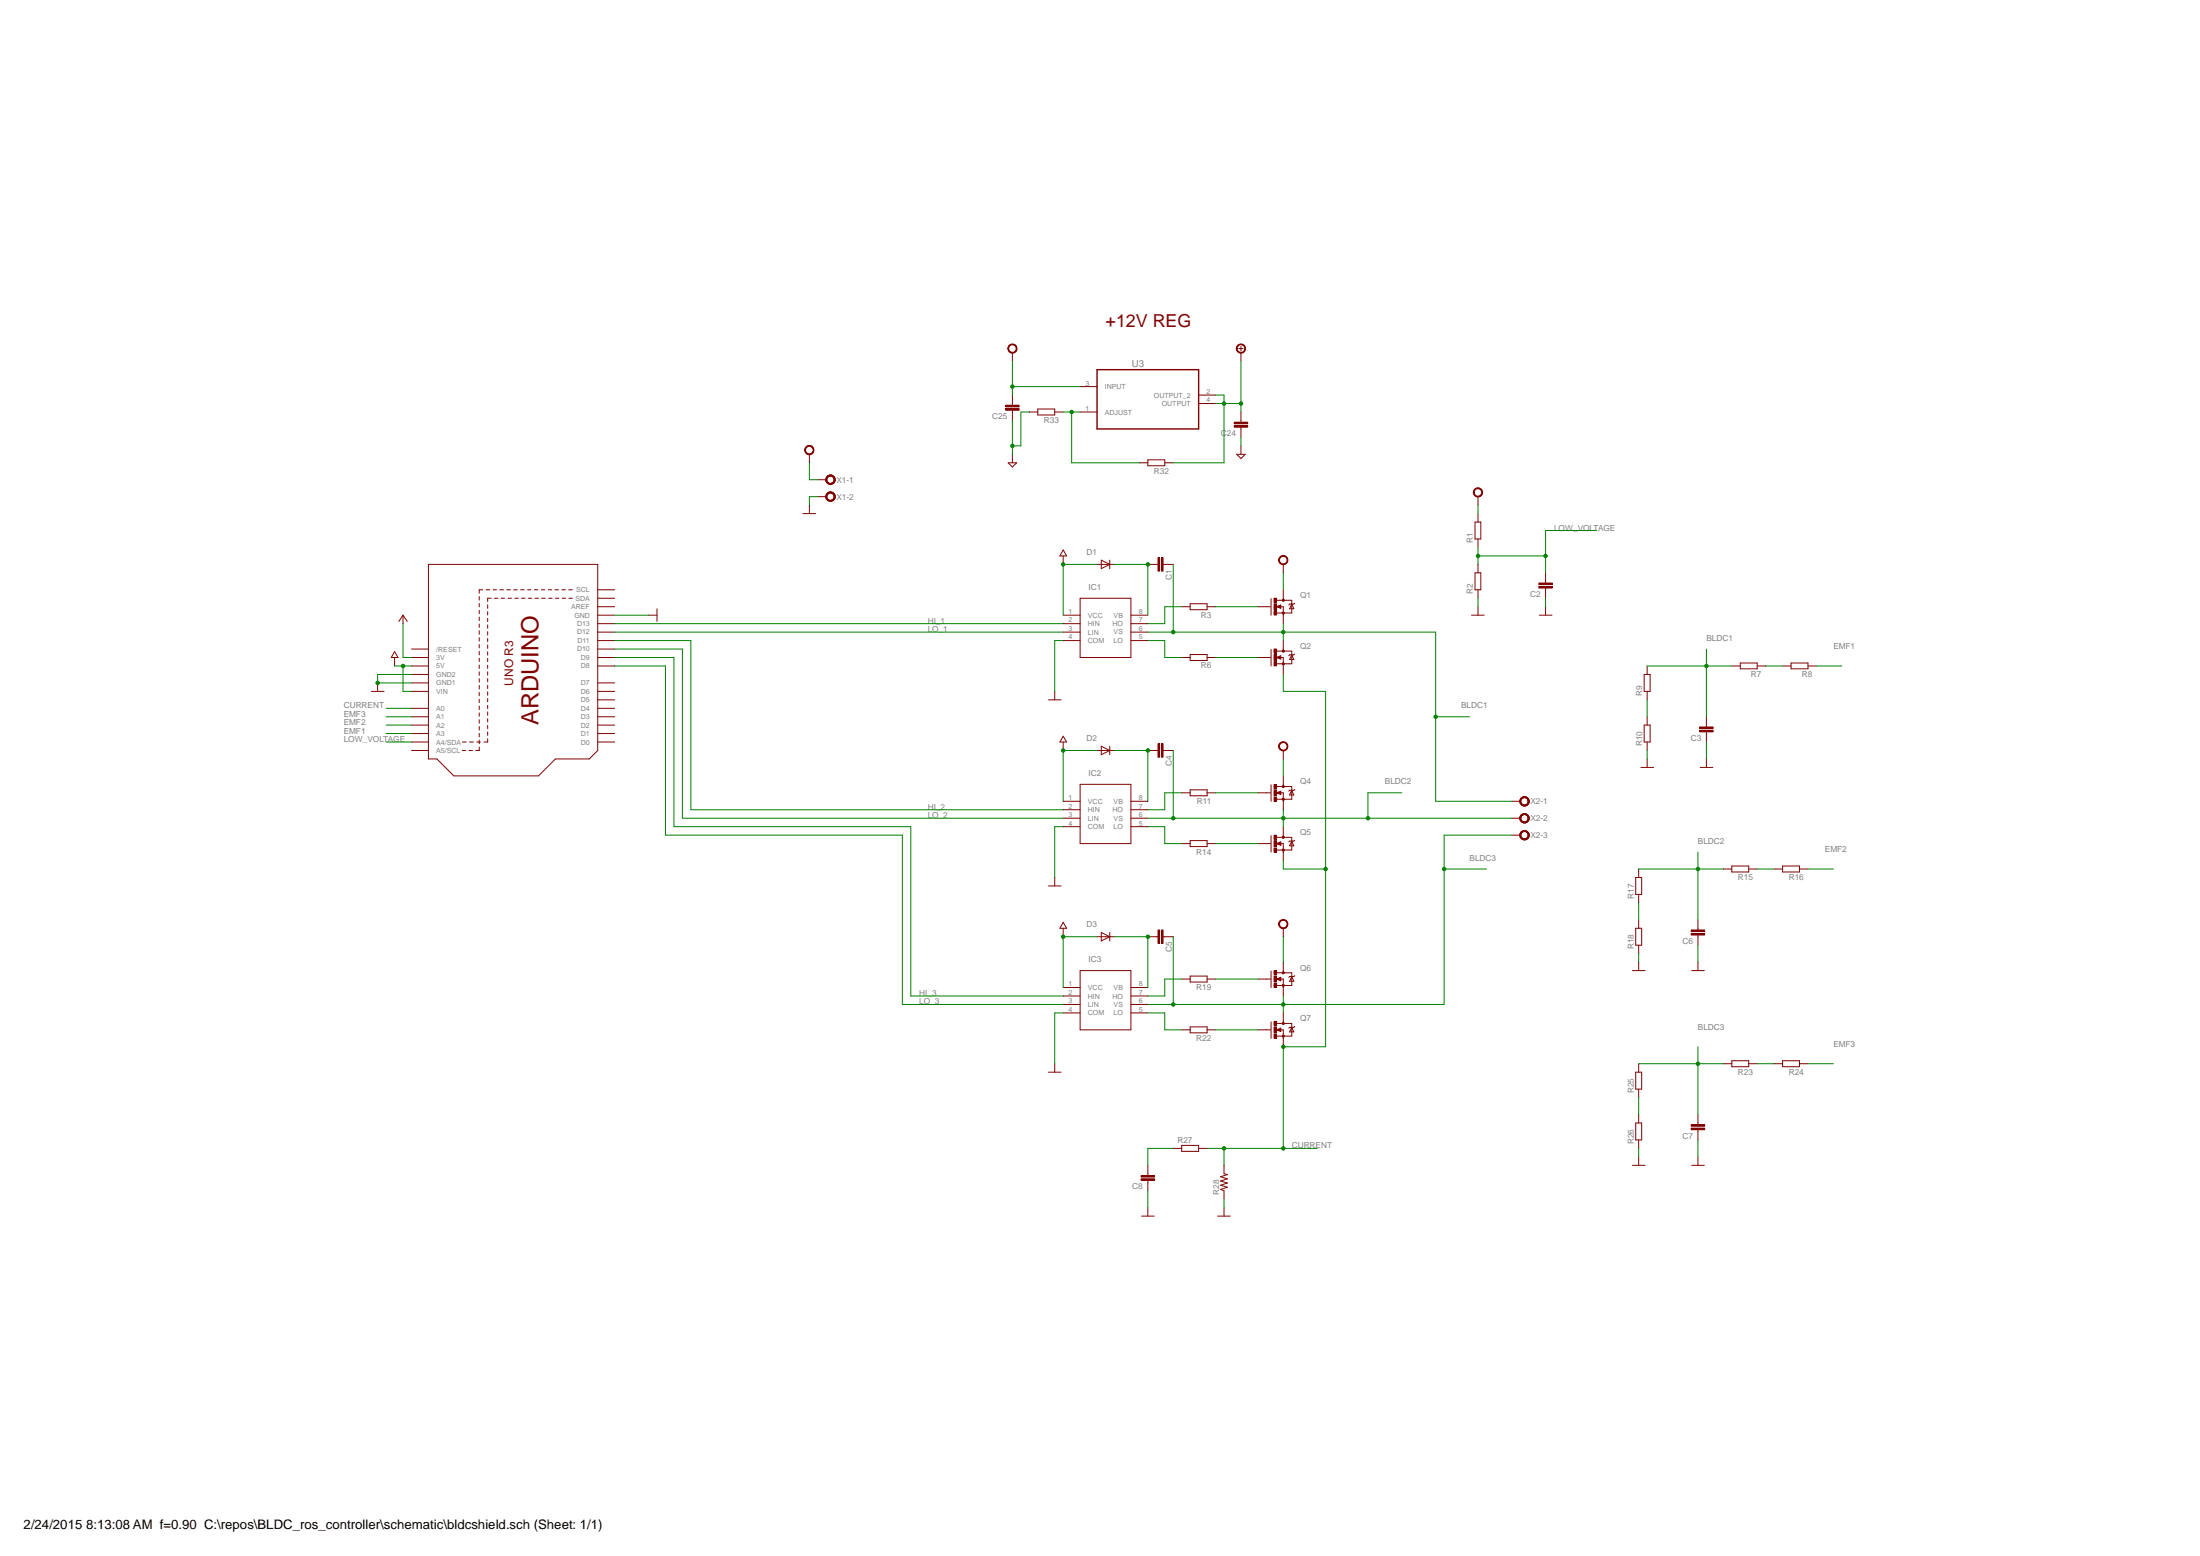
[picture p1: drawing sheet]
<svg xmlns="http://www.w3.org/2000/svg" width="594mm" height="420mm" viewBox="0 0 594 420" stroke-linecap="round" stroke-linejoin="round" font-family="sans-serif">
<path d="M342 163.8h1.1M343.2 161.6v4.5M344.7 162.1h4.1v3.4h-4.1M344.7 163.8l1.2-.4v.9zM345.7 163.8h.8v2.3M346.5 161.5v.6M348.8 163.1l.6 1.3h-1.2zM349.6 162.9l-.2 .2h-1.2l-.2 .3" fill="none" stroke="#800000" stroke-width=".27"/>
<path d="M345.7 163.6l-.8 .2 .8 .2v-.2h-.2" fill="none" stroke="#800000" stroke-width=".3"/>
<circle cx="346.5" cy="165.5" r=".3" fill="#800000"/>
<circle cx="346.5" cy="165.5" r=".3" fill="none" stroke="#800000" stroke-width=".27"/>
<circle cx="346.5" cy="162.1" r=".3" fill="#800000"/>
<circle cx="346.5" cy="162.1" r=".3" fill="none" stroke="#800000" stroke-width=".27"/>
<path d="M344 165h.7v1.1h-.7z" fill-rule="evenodd" fill="#800000"/>
<path d="M344 165h.7v1.1h-.7z" fill="none" stroke="#800000" stroke-width=".27"/>
<path d="M344 161.5h.7v1.1h-.7z" fill-rule="evenodd" fill="#800000"/>
<path d="M344 161.5h.7v1.1h-.7z" fill="none" stroke="#800000" stroke-width=".27"/>
<path d="M344 163h.7v1.6h-.7z" fill-rule="evenodd" fill="#800000"/>
<path d="M346.5 159.3v2.2M339.7 163.8h2.3M342 177.5h1.1M343.2 175.3v4.5M344 163h.7v1.6h-.7zM344.7 175.8h4.1v3.4h-4.1M344.7 177.5l1.2-.4v.9zM345.7 177.5h.8v2.3M346.5 166.1v2.3M346.5 175.3v.5M348.8 176.8l.6 1.3h-1.2zM349.6 176.6l-.2 .2h-1.2l-.2 .3" fill="none" stroke="#800000" stroke-width=".27"/>
<path d="M345.7 177.3l-.8 .2 .8 .3v-.3h-.2" fill="none" stroke="#800000" stroke-width=".3"/>
<circle cx="346.5" cy="179.2" r=".3" fill="#800000"/>
<circle cx="346.5" cy="179.2" r=".3" fill="none" stroke="#800000" stroke-width=".27"/>
<circle cx="346.5" cy="175.8" r=".3" fill="#800000"/>
<circle cx="346.5" cy="175.8" r=".3" fill="none" stroke="#800000" stroke-width=".27"/>
<path d="M344 178.7h.7v1.1h-.7z" fill-rule="evenodd" fill="#800000"/>
<path d="M344 178.7h.7v1.1h-.7z" fill="none" stroke="#800000" stroke-width=".27"/>
<path d="M344 175.3h.7v1.1h-.7z" fill-rule="evenodd" fill="#800000"/>
<path d="M344 175.3h.7v1.1h-.7z" fill="none" stroke="#800000" stroke-width=".27"/>
<path d="M344 176.7h.7v1.7h-.7z" fill-rule="evenodd" fill="#800000"/>
<path d="M339.7 177.5h2.3M344 176.7h.7v1.7h-.7zM346.5 173v2.3M346.5 179.8v2.3M342 214.1h1.1M343.2 211.9v4.5M344.7 212.4h4.1v3.4h-4.1M344.7 214.1l1.2-.4v.8zM345.7 214.1h.8v2.3M346.5 211.8v.6M348.8 213.4l.6 1.3h-1.2zM349.6 213.2l-.2 .2h-1.2l-.2 .3" fill="none" stroke="#800000" stroke-width=".27"/>
<path d="M345.7 213.9l-.8 .2 .8 .2v-.2h-.2" fill="none" stroke="#800000" stroke-width=".3"/>
<circle cx="346.5" cy="215.8" r=".3" fill="#800000"/>
<circle cx="346.5" cy="215.8" r=".3" fill="none" stroke="#800000" stroke-width=".27"/>
<circle cx="346.5" cy="212.4" r=".3" fill="#800000"/>
<circle cx="346.5" cy="212.4" r=".3" fill="none" stroke="#800000" stroke-width=".27"/>
<path d="M344 215.3h.7v1.1h-.7z" fill-rule="evenodd" fill="#800000"/>
<path d="M344 215.3h.7v1.1h-.7z" fill="none" stroke="#800000" stroke-width=".27"/>
<path d="M344 211.8h.7v1.1h-.7z" fill-rule="evenodd" fill="#800000"/>
<path d="M344 211.8h.7v1.1h-.7z" fill="none" stroke="#800000" stroke-width=".27"/>
<path d="M344 213.3h.7v1.6h-.7z" fill-rule="evenodd" fill="#800000"/>
<path d="M339.7 214.1h2.3M344 213.3h.7v1.6h-.7zM346.5 209.5v2.3M346.5 216.4v2.3M342 227.8h1.1M343.2 225.6v4.5M344.7 226.1h4.1v3.4h-4.1M344.7 227.8l1.2-.5v1zM345.7 227.8h.8v2.3M346.5 225.5v.6M348.8 227.1l.6 1.3h-1.2zM349.6 226.9l-.2 .2h-1.2l-.2 .2" fill="none" stroke="#800000" stroke-width=".27"/>
<path d="M345.7 227.6l-.8 .2 .8 .2v-.2h-.2" fill="none" stroke="#800000" stroke-width=".3"/>
<circle cx="346.5" cy="229.5" r=".3" fill="#800000"/>
<circle cx="346.5" cy="229.5" r=".3" fill="none" stroke="#800000" stroke-width=".27"/>
<circle cx="346.5" cy="226.1" r=".3" fill="#800000"/>
<circle cx="346.5" cy="226.1" r=".3" fill="none" stroke="#800000" stroke-width=".27"/>
<path d="M344 229h.7v1.1h-.7z" fill-rule="evenodd" fill="#800000"/>
<path d="M344 229h.7v1.1h-.7z" fill="none" stroke="#800000" stroke-width=".27"/>
<path d="M344 225.6h.7v1.1h-.7z" fill-rule="evenodd" fill="#800000"/>
<path d="M344 225.6h.7v1.1h-.7z" fill="none" stroke="#800000" stroke-width=".27"/>
<path d="M344 227h.7v1.6h-.7z" fill-rule="evenodd" fill="#800000"/>
<path d="M339.7 227.8h2.3M344 227h.7v1.6h-.7zM346.5 223.2v2.3M346.5 230.1v2.3M342 264.4h1.1M343.2 262.2v4.5M344.7 262.7h4.1v3.4h-4.1M344.7 264.4l1.2-.5v.9zM345.7 264.4h.8v2.3M346.5 262.1v.6M348.8 263.7l.6 1.3h-1.2zM349.6 263.4l-.2 .3h-1.2l-.2 .2" fill="none" stroke="#800000" stroke-width=".27"/>
<path d="M345.7 264.2l-.8 .2 .8 .2v-.2h-.2" fill="none" stroke="#800000" stroke-width=".3"/>
<path d="M346.3 265.9h.4v.4h-.4z" fill-rule="evenodd" fill="#800000"/>
<path d="M346.3 265.9h.4v.4h-.4z" fill="none" stroke="#800000" stroke-width=".27"/>
<circle cx="346.5" cy="262.7" r=".3" fill="#800000"/>
<circle cx="346.5" cy="262.7" r=".3" fill="none" stroke="#800000" stroke-width=".27"/>
<path d="M344 265.6h.7v1.1h-.7z" fill-rule="evenodd" fill="#800000"/>
<path d="M344 265.6h.7v1.1h-.7z" fill="none" stroke="#800000" stroke-width=".27"/>
<path d="M344 262.1h.7v1.1h-.7z" fill-rule="evenodd" fill="#800000"/>
<path d="M344 262.1h.7v1.1h-.7z" fill="none" stroke="#800000" stroke-width=".27"/>
<path d="M344 263.6h.7v1.6h-.7z" fill-rule="evenodd" fill="#800000"/>
<path d="M346.5 259.8v2.3M339.7 264.4h2.3M342 278.1h1.1M343.2 275.9v4.5M344 263.6h.7v1.6h-.7zM344.7 276.4h4.1v3.4h-4.1M344.7 278.1l1.2-.5v1zM345.7 278.1h.8v2.3M346.5 266.7v2.2M346.5 275.8v.6M348.8 277.4l.6 1.2h-1.2zM349.6 277.2l-.2 .2h-1.2l-.2 .2" fill="none" stroke="#800000" stroke-width=".27"/>
<path d="M345.7 277.9l-.8 .2 .8 .2v-.2h-.2" fill="none" stroke="#800000" stroke-width=".3"/>
<circle cx="346.5" cy="279.8" r=".3" fill="#800000"/>
<circle cx="346.5" cy="279.8" r=".3" fill="none" stroke="#800000" stroke-width=".27"/>
<path d="M346.3 276.2h.4v.4h-.4z" fill-rule="evenodd" fill="#800000"/>
<path d="M346.3 276.2h.4v.4h-.4z" fill="none" stroke="#800000" stroke-width=".27"/>
<path d="M344 279.2h.7v1.1h-.7z" fill-rule="evenodd" fill="#800000"/>
<path d="M344 279.2h.7v1.1h-.7z" fill="none" stroke="#800000" stroke-width=".27"/>
<path d="M344 275.8h.7v1.1h-.7z" fill-rule="evenodd" fill="#800000"/>
<path d="M344 275.8h.7v1.1h-.7z" fill="none" stroke="#800000" stroke-width=".27"/>
<path d="M344 277.3h.7v1.6h-.7z" fill-rule="evenodd" fill="#800000"/>
<g fill="none" stroke="#800000" stroke-width=".27">
<path d="M399.1 138.7v2.3M287.1 150.1v2.3M287.1 148.5l.9 1.6h-1.8zM296.2 152.4h4.6M297.4 151.3l2.3 1.1-2.3 1.1zM299.7 151.3v2.2M310 152.4h2.7M312.7 150.6h.4v3.6h-.4zM313.6 150.6h.5v3.6h-.5zM314.1 152.4h2.7M398.3 141h1.6v4.5h-1.6zM398.3 154.7h1.6v4.6h-1.6z"/>
<path d="M399.1 145.5v2.3M399.1 152.4v2.3M399.1 159.3v2.2M415.5 157.4h3.7v.5h-3.7zM415.5 158.4h3.7v.4h-3.7zM417.4 154.7v2.7M417.4 158.8v2.7M287.1 166.1h4.6M287.1 168.4h4.6M287.1 170.7h4.6M287.1 173h4.6M291.7 161.5h13.7v16h-13.7z"/>
<path d="M305.4 166.1h4.6M305.4 168.4h4.6M305.4 170.7h4.6M305.4 173h4.6M319.1 177.5h2.3M319.1 163.8h2.3M321.4 163h4.6v1.6h-4.6zM321.4 176.7h4.6v1.7h-4.6zM326 177.5h2.2M326 163.8h2.2M397.4 166.1h3.4M399.1 163.8v2.3"/>
<path d="M415.7 166.1h3.4M417.4 163.8v2.3M283.1 189h3.4M284.8 186.7v2.3M287.1 198.8l.9 1.6h-1.8zM287.1 200.4v2.2M287.1 216.4h4.6M287.1 218.7h4.6M291.7 211.8h13.7v16h-13.7zM296.2 202.6h4.6M297.4 201.5l2.3 1.1-2.3 1.2zM299.7 201.5v2.3"/>
<path d="M305.4 216.4h4.6M305.4 218.7h4.6M310 202.6h2.7M312.7 200.8h.4v3.7h-.4zM313.6 200.8h.5v3.7h-.5zM314.1 202.6h2.7M319.1 214.1h2.3M321.4 213.3h4.6v1.6h-4.6zM326 214.1h2.2M283.1 239.2h3.4M284.8 236.9v2.3M287.1 220.9h4.6"/>
<path d="M287.1 223.2h4.6M305.4 220.9h4.6M305.4 223.2h4.6M319.1 227.8h2.3M321.4 227h4.6v1.6h-4.6zM326 227.8h2.2M287.1 249l.9 1.7h-1.8zM287.1 250.7v2.2M296.2 252.9h4.6M297.4 251.8l2.3 1.1-2.3 1.2zM299.7 251.8v2.3M310 252.9h2.7"/>
<path d="M312.7 251.1h.4v3.7h-.4zM313.6 251.1h.5v3.7h-.5zM314.1 252.9h2.7M287.1 266.7h4.6M287.1 268.9h4.6M287.1 271.2h4.6M287.1 273.5h4.6M291.7 262.1h13.7v16h-13.7zM305.4 266.7h4.6M305.4 268.9h4.6M305.4 271.2h4.6M305.4 273.5h4.6"/>
<path d="M319.1 278.1h2.3M319.1 264.4h2.3M321.4 277.3h4.6v1.6h-4.6zM321.4 263.6h4.6v1.6h-4.6zM326 278.1h2.2M326 264.4h2.2M339.7 278.1h2.3M344 277.3h.7v1.6h-.7zM346.5 273.5v2.3M283.1 289.5h3.4M284.8 287.2v2.3M346.5 280.4v2.3"/>
<path d="M308.1 317.4h3.7v.4h-3.7zM308.1 318.3h3.7v.4h-3.7zM310 314.7v2.7M310 318.8v2.7M316.8 310.1h2.3M319.1 309.3h4.6v1.6h-4.6zM323.7 310.1h2.3M328.8 328.4h3.4M330.5 326.1v2.3"/>
</g>
<path d="M312.9 150.6v3.6M313.9 150.6v3.6M415.5 157.6h3.7M415.5 158.6h3.7M312.9 200.8v3.7M313.9 200.8v3.7M312.9 251.1v3.7M313.9 251.1v3.7M308.1 317.6h3.7M308.1 318.5h3.7" fill="none" stroke="#800000" stroke-width=".42"/>
<path d="M410.8 215.5a1.26 1.26 0 0 1 2 .2 1.26 1.26 0 0 1-.8 1.9 1.26 1.26 0 0 1-1.6-1.2h.2a1.02 1.02 0 0 1 1.4-1 1.02 1.02 0 0 1 .4 1.6 1.02 1.02 0 0 1-1.7-.3l-.1-.3h-.2z" fill-rule="evenodd" fill="#800000"/>
<path d="M410.8 215.5a1.26 1.26 0 0 1 2 .2 1.26 1.26 0 0 1-.8 1.9 1.26 1.26 0 0 1-1.6-1.2h.2a1.02 1.02 0 0 1 1.4-1 1.02 1.02 0 0 1 .4 1.6 1.02 1.02 0 0 1-1.7-.3l-.1-.3h-.2z" fill="none" stroke="#800000" stroke-width=".27"/>
<path d="M410.8 215.5a1.26 1.26 0 0 1 2 .2 1.26 1.26 0 0 1-.8 1.9 1.26 1.26 0 0 1-1.6-1.2h.2a1.02 1.02 0 0 1 1.4-1 1.02 1.02 0 0 1 .4 1.6 1.02 1.02 0 0 1-1.7-.3l-.1-.3h-.2z" fill-rule="evenodd" fill="#800000"/>
<path d="M410.8 215.5a1.26 1.26 0 0 1 2 .2 1.26 1.26 0 0 1-.8 1.9 1.26 1.26 0 0 1-1.6-1.2h.2a1.02 1.02 0 0 1 1.4-1 1.02 1.02 0 0 1 .4 1.6 1.02 1.02 0 0 1-1.7-.3l-.1-.3h-.2z" fill="none" stroke="#800000" stroke-width=".27"/>
<path d="M410.8 215.5a1.26 1.26 0 0 1 2 .2 1.26 1.26 0 0 1-.8 1.9 1.26 1.26 0 0 1-1.6-1.2h.2a1.02 1.02 0 0 1 1.4-1 1.02 1.02 0 0 1 .4 1.6 1.02 1.02 0 0 1-1.7-.3l-.1-.3h-.2z" fill-rule="evenodd" fill="#800000"/>
<path d="M408.3 216.4h2.2M410.8 215.5a1.26 1.26 0 0 1 2 .2 1.26 1.26 0 0 1-.8 1.9 1.26 1.26 0 0 1-1.6-1.2h.2a1.02 1.02 0 0 1 1.4-1 1.02 1.02 0 0 1 .4 1.6 1.02 1.02 0 0 1-1.7-.3l-.1-.3h-.2z" fill="none" stroke="#800000" stroke-width=".27"/>
<path d="M410.8 220.1a1.26 1.26 0 0 1 2 .2 1.26 1.26 0 0 1-.8 1.9 1.26 1.26 0 0 1-1.6-1.3h.2a1.02 1.02 0 0 1 1.4-.9 1.02 1.02 0 0 1 .4 1.6 1.02 1.02 0 0 1-1.7-.3l-.1-.4h-.2z" fill-rule="evenodd" fill="#800000"/>
<path d="M410.8 220.1a1.26 1.26 0 0 1 2 .2 1.26 1.26 0 0 1-.8 1.9 1.26 1.26 0 0 1-1.6-1.3h.2a1.02 1.02 0 0 1 1.4-.9 1.02 1.02 0 0 1 .4 1.6 1.02 1.02 0 0 1-1.7-.3l-.1-.4h-.2z" fill="none" stroke="#800000" stroke-width=".27"/>
<path d="M410.8 220.1a1.26 1.26 0 0 1 2 .2 1.26 1.26 0 0 1-.8 1.9 1.26 1.26 0 0 1-1.6-1.3h.2a1.02 1.02 0 0 1 1.4-.9 1.02 1.02 0 0 1 .4 1.6 1.02 1.02 0 0 1-1.7-.3l-.1-.4h-.2z" fill-rule="evenodd" fill="#800000"/>
<path d="M410.8 220.1a1.26 1.26 0 0 1 2 .2 1.26 1.26 0 0 1-.8 1.9 1.26 1.26 0 0 1-1.6-1.3h.2a1.02 1.02 0 0 1 1.4-.9 1.02 1.02 0 0 1 .4 1.6 1.02 1.02 0 0 1-1.7-.3l-.1-.4h-.2z" fill="none" stroke="#800000" stroke-width=".27"/>
<path d="M410.8 220.1a1.26 1.26 0 0 1 2 .2 1.26 1.26 0 0 1-.8 1.9 1.26 1.26 0 0 1-1.6-1.3h.2a1.02 1.02 0 0 1 1.4-.9 1.02 1.02 0 0 1 .4 1.6 1.02 1.02 0 0 1-1.7-.3l-.1-.4h-.2z" fill-rule="evenodd" fill="#800000"/>
<path d="M408.3 220.9h2.2M410.8 220.1a1.26 1.26 0 0 1 2 .2 1.26 1.26 0 0 1-.8 1.9 1.26 1.26 0 0 1-1.6-1.3h.2a1.02 1.02 0 0 1 1.4-.9 1.02 1.02 0 0 1 .4 1.6 1.02 1.02 0 0 1-1.7-.3l-.1-.4h-.2z" fill="none" stroke="#800000" stroke-width=".27"/>
<path d="M410.8 224.7a1.26 1.26 0 0 1 2 .2 1.26 1.26 0 0 1-.8 1.8 1.26 1.26 0 0 1-1.6-1.2h.2a1.02 1.02 0 0 1 1.4-1 1.02 1.02 0 0 1 .4 1.7 1.02 1.02 0 0 1-1.7-.3l-.1-.4h-.2z" fill-rule="evenodd" fill="#800000"/>
<path d="M410.8 224.7a1.26 1.26 0 0 1 2 .2 1.26 1.26 0 0 1-.8 1.8 1.26 1.26 0 0 1-1.6-1.2h.2a1.02 1.02 0 0 1 1.4-1 1.02 1.02 0 0 1 .4 1.7 1.02 1.02 0 0 1-1.7-.3l-.1-.4h-.2z" fill="none" stroke="#800000" stroke-width=".27"/>
<path d="M410.8 224.7a1.26 1.26 0 0 1 2 .2 1.26 1.26 0 0 1-.8 1.8 1.26 1.26 0 0 1-1.6-1.2h.2a1.02 1.02 0 0 1 1.4-1 1.02 1.02 0 0 1 .4 1.7 1.02 1.02 0 0 1-1.7-.3l-.1-.4h-.2z" fill-rule="evenodd" fill="#800000"/>
<path d="M410.8 224.7a1.26 1.26 0 0 1 2 .2 1.26 1.26 0 0 1-.8 1.8 1.26 1.26 0 0 1-1.6-1.2h.2a1.02 1.02 0 0 1 1.4-1 1.02 1.02 0 0 1 .4 1.7 1.02 1.02 0 0 1-1.7-.3l-.1-.4h-.2z" fill="none" stroke="#800000" stroke-width=".27"/>
<path d="M410.8 224.7a1.26 1.26 0 0 1 2 .2 1.26 1.26 0 0 1-.8 1.8 1.26 1.26 0 0 1-1.6-1.2h.2a1.02 1.02 0 0 1 1.4-1 1.02 1.02 0 0 1 .4 1.7 1.02 1.02 0 0 1-1.7-.3l-.1-.4h-.2z" fill-rule="evenodd" fill="#800000"/>
<g fill="none" stroke="#800000" stroke-width=".27">
<path d="M444.8 179.8v2.3M467.6 179.8h2.3M469.9 179h4.6v1.6h-4.6zM474.5 179.8h2.3M481.4 179.8h2.2M483.6 179h4.6v1.6h-4.6zM488.2 179.8h2.3M444 182.1h1.6v4.6h-1.6zM444 195.8h1.6v4.6h-1.6zM444.8 186.7v2.3M444.8 193.5v2.3M459 196.3h3.6v.4h-3.6z"/>
<path d="M459 197.2h3.6v.4h-3.6zM460.8 193.5v2.8M460.8 197.7v2.7M443.1 207.2h3.4M444.8 200.4v2.2M444.8 204.9v2.3M459.1 207.2h3.4M460.8 204.9v2.3M408.3 225.5h2.2M410.8 224.7a1.26 1.26 0 0 1 2 .2 1.26 1.26 0 0 1-.8 1.8 1.26 1.26 0 0 1-1.6-1.2h.2a1.02 1.02 0 0 1 1.4-1 1.02 1.02 0 0 1 .4 1.7 1.02 1.02 0 0 1-1.7-.3l-.1-.4h-.2zM441.7 236.9h1.6v4.6h-1.6zM442.5 234.7v2.2"/>
<path d="M465.4 234.7h2.2M467.6 233.8h4.6v1.7h-4.6zM472.2 234.7h2.3M479.1 234.7h2.3M481.4 233.8h4.5v1.7h-4.5zM485.9 234.7h2.3M441.7 250.7h1.6v4.5h-1.6zM442.5 241.5v2.3M442.5 248.4v2.3M442.5 255.2v2.3M442.5 259.8v2.3M456.7 251.1h3.6v.4h-3.6z"/>
<path d="M456.7 252.1h3.6v.4h-3.6zM458.5 248.4v2.7M458.5 252.5v2.7M458.5 259.8v2.3M440.8 262.1h3.4M456.8 262.1h3.4M441.7 289.5h1.6v4.6h-1.6zM442.5 287.2v2.3M442.5 294.1v2.3M465.4 287.2h2.2M467.6 286.4h4.6v1.6h-4.6zM472.2 287.2h2.3"/>
<path d="M479.1 287.2h2.3M481.4 286.4h4.5v1.6h-4.5zM485.9 287.2h2.3M330.5 314.7v2.2l1 .3-1.9 .6 1.9 .5-1.9 .6 1.9 .5-1.9 .6 1.9 .6-1.9 .6 .9 .3v2.3M440.8 314.7h3.4M441.7 303.2h1.6v4.6h-1.6zM442.5 300.9v2.3M442.5 307.8v2.3M442.5 312.4v2.3M456.7 303.7h3.6v.4h-3.6zM456.7 304.6h3.6v.5h-3.6zM456.8 314.7h3.4"/>
<path d="M458.5 300.9v2.8M458.5 305.1v2.7M458.5 312.4v2.3"/>
</g>
<path d="M459 196.5h3.6M459 197.4h3.6M456.7 251.3h3.6M456.7 252.3h3.6M456.7 303.9h3.6M456.7 304.8h3.6" fill="none" stroke="#800000" stroke-width=".42"/>
<path d="M398.2 132.1a1.26 1.26 0 0 1 2 .2 1.26 1.26 0 0 1-.8 1.9 1.26 1.26 0 0 1-1.6-1.2h.3a1.02 1.02 0 0 1 1.3-1 1.02 1.02 0 0 1 .4 1.7 1.02 1.02 0 0 1-1.7-.4v-.3h-.3z" fill-rule="evenodd" fill="#800000"/>
<path d="M398.2 132.1a1.26 1.26 0 0 1 2 .2 1.26 1.26 0 0 1-.8 1.9 1.26 1.26 0 0 1-1.6-1.2h.3a1.02 1.02 0 0 1 1.3-1 1.02 1.02 0 0 1 .4 1.7 1.02 1.02 0 0 1-1.7-.4v-.3h-.3zM399.1 134.1v2.3" fill="none" stroke="#800000" stroke-width=".27"/>
<path d="M345.6 248.7a1.26 1.26 0 0 1 2 .2 1.26 1.26 0 0 1-.7 1.8 1.26 1.26 0 0 1-1.6-1.2h.2a1.03 1.03 0 0 1 1.5-.8 1.03 1.03 0 0 1 .2 1.7 1.03 1.03 0 0 1-1.6-.5l-.1-.4h-.2z" fill-rule="evenodd" fill="#800000"/>
<path d="M345.6 248.7a1.26 1.26 0 0 1 2 .2 1.26 1.26 0 0 1-.7 1.8 1.26 1.26 0 0 1-1.6-1.2h.2a1.03 1.03 0 0 1 1.5-.8 1.03 1.03 0 0 1 .2 1.7 1.03 1.03 0 0 1-1.6-.5l-.1-.4h-.2zM346.5 250.7v2.2" fill="none" stroke="#800000" stroke-width=".27"/>
<path d="M345.6 200.7a1.26 1.26 0 0 1 2 .2 1.26 1.26 0 0 1-.7 1.8 1.26 1.26 0 0 1-1.6-1.2h.2a1.03 1.03 0 0 1 1.5-.8 1.03 1.03 0 0 1 .2 1.7 1.03 1.03 0 0 1-1.6-.5l-.1-.4h-.2z" fill-rule="evenodd" fill="#800000"/>
<path d="M345.6 200.7a1.26 1.26 0 0 1 2 .2 1.26 1.26 0 0 1-.7 1.8 1.26 1.26 0 0 1-1.6-1.2h.2a1.03 1.03 0 0 1 1.5-.8 1.03 1.03 0 0 1 .2 1.7 1.03 1.03 0 0 1-1.6-.5l-.1-.4h-.2zM346.5 202.6v2.3" fill="none" stroke="#800000" stroke-width=".27"/>
<path d="M345.6 150.4a1.26 1.26 0 0 1 2 .2 1.26 1.26 0 0 1-.7 1.9 1.26 1.26 0 0 1-1.6-1.2h.2a1.04 1.04 0 0 1 1.5-.9 1.04 1.04 0 0 1 .2 1.7 1.04 1.04 0 0 1-1.6-.5l-.1-.3h-.2z" fill-rule="evenodd" fill="#800000"/>
<path d="M345.6 150.4a1.26 1.26 0 0 1 2 .2 1.26 1.26 0 0 1-.7 1.9 1.26 1.26 0 0 1-1.6-1.2h.2a1.04 1.04 0 0 1 1.5-.9 1.04 1.04 0 0 1 .2 1.7 1.04 1.04 0 0 1-1.6-.5l-.1-.3h-.2zM346.5 152.4v2.3" fill="none" stroke="#800000" stroke-width=".27"/>
<path d="M223.3 128.7a1.26 1.26 0 0 1 2 .2 1.26 1.26 0 0 1-.7 1.9 1.26 1.26 0 0 1-1.6-1.3h.2a1.02 1.02 0 0 1 1.4-.9 1.02 1.02 0 0 1 .4 1.6 1.02 1.02 0 0 1-1.7-.3l-.1-.4h-.2z" fill-rule="evenodd" fill="#800000"/>
<path d="M223.3 128.7a1.26 1.26 0 0 1 2 .2 1.26 1.26 0 0 1-.7 1.9 1.26 1.26 0 0 1-1.6-1.3h.2a1.02 1.02 0 0 1 1.4-.9 1.02 1.02 0 0 1 .4 1.6 1.02 1.02 0 0 1-1.7-.3l-.1-.4h-.2z" fill="none" stroke="#800000" stroke-width=".27"/>
<path d="M223.3 128.7a1.26 1.26 0 0 1 2 .2 1.26 1.26 0 0 1-.7 1.9 1.26 1.26 0 0 1-1.6-1.3h.2a1.02 1.02 0 0 1 1.4-.9 1.02 1.02 0 0 1 .4 1.6 1.02 1.02 0 0 1-1.7-.3l-.1-.4h-.2z" fill-rule="evenodd" fill="#800000"/>
<path d="M223.3 128.7a1.26 1.26 0 0 1 2 .2 1.26 1.26 0 0 1-.7 1.9 1.26 1.26 0 0 1-1.6-1.3h.2a1.02 1.02 0 0 1 1.4-.9 1.02 1.02 0 0 1 .4 1.6 1.02 1.02 0 0 1-1.7-.3l-.1-.4h-.2z" fill="none" stroke="#800000" stroke-width=".27"/>
<path d="M223.3 128.7a1.26 1.26 0 0 1 2 .2 1.26 1.26 0 0 1-.7 1.9 1.26 1.26 0 0 1-1.6-1.3h.2a1.02 1.02 0 0 1 1.4-.9 1.02 1.02 0 0 1 .4 1.6 1.02 1.02 0 0 1-1.7-.3l-.1-.4h-.2z" fill-rule="evenodd" fill="#800000"/>
<path d="M220.8 129.5h2.3M223.3 128.7a1.26 1.26 0 0 1 2 .2 1.26 1.26 0 0 1-.7 1.9 1.26 1.26 0 0 1-1.6-1.3h.2a1.02 1.02 0 0 1 1.4-.9 1.02 1.02 0 0 1 .4 1.6 1.02 1.02 0 0 1-1.7-.3l-.1-.4h-.2z" fill="none" stroke="#800000" stroke-width=".27"/>
<path d="M223.3 133.3a1.26 1.26 0 0 1 2 .2 1.26 1.26 0 0 1-.7 1.8 1.26 1.26 0 0 1-1.6-1.2h.2a1.02 1.02 0 0 1 1.4-1 1.02 1.02 0 0 1 .4 1.7 1.02 1.02 0 0 1-1.7-.3l-.1-.4h-.2z" fill-rule="evenodd" fill="#800000"/>
<path d="M223.3 133.3a1.26 1.26 0 0 1 2 .2 1.26 1.26 0 0 1-.7 1.8 1.26 1.26 0 0 1-1.6-1.2h.2a1.02 1.02 0 0 1 1.4-1 1.02 1.02 0 0 1 .4 1.7 1.02 1.02 0 0 1-1.7-.3l-.1-.4h-.2z" fill="none" stroke="#800000" stroke-width=".27"/>
<path d="M223.3 133.3a1.26 1.26 0 0 1 2 .2 1.26 1.26 0 0 1-.7 1.8 1.26 1.26 0 0 1-1.6-1.2h.2a1.02 1.02 0 0 1 1.4-1 1.02 1.02 0 0 1 .4 1.7 1.02 1.02 0 0 1-1.7-.3l-.1-.4h-.2z" fill-rule="evenodd" fill="#800000"/>
<path d="M223.3 133.3a1.26 1.26 0 0 1 2 .2 1.26 1.26 0 0 1-.7 1.8 1.26 1.26 0 0 1-1.6-1.2h.2a1.02 1.02 0 0 1 1.4-1 1.02 1.02 0 0 1 .4 1.7 1.02 1.02 0 0 1-1.7-.3l-.1-.4h-.2z" fill="none" stroke="#800000" stroke-width=".27"/>
<path d="M223.3 133.3a1.26 1.26 0 0 1 2 .2 1.26 1.26 0 0 1-.7 1.8 1.26 1.26 0 0 1-1.6-1.2h.2a1.02 1.02 0 0 1 1.4-1 1.02 1.02 0 0 1 .4 1.7 1.02 1.02 0 0 1-1.7-.3l-.1-.4h-.2z" fill-rule="evenodd" fill="#800000"/>
<path d="M216.8 138.7h3.5M218.6 136.4v2.3M220.8 134.1h2.3M223.3 133.3a1.26 1.26 0 0 1 2 .2 1.26 1.26 0 0 1-.7 1.8 1.26 1.26 0 0 1-1.6-1.2h.2a1.02 1.02 0 0 1 1.4-1 1.02 1.02 0 0 1 .4 1.7 1.02 1.02 0 0 1-1.7-.3l-.1-.4h-.2z" fill="none" stroke="#800000" stroke-width=".27"/>
<path d="M217.6 120.7a1.26 1.26 0 0 1 2 .2 1.26 1.26 0 0 1-.7 1.9 1.26 1.26 0 0 1-1.6-1.3h.2a1.04 1.04 0 0 1 1.4-1 1.04 1.04 0 0 1 .4 1.7 1.04 1.04 0 0 1-1.7-.3l-.1-.4h-.2z" fill-rule="evenodd" fill="#800000"/>
<g fill="none" stroke="#800000" stroke-width=".27">
<path d="M334.5 94.1h1.2M335.1 93.6v1.1M291.7 104.4h4.5M291.7 111.3h4.5M323.7 106.7h4.5M323.7 109h4.5M217.6 120.7a1.26 1.26 0 0 1 2 .2 1.26 1.26 0 0 1-.7 1.9 1.26 1.26 0 0 1-1.6-1.3h.2a1.04 1.04 0 0 1 1.4-1 1.04 1.04 0 0 1 .4 1.7 1.04 1.04 0 0 1-1.7-.3l-.1-.4h-.2zM218.6 122.7v2.3M272.2 125h2.3l-1.1 1.1zM273.4 122.7v2.3M334 122.7h2.2l-1.1 1.1zM335.1 120.4v2.3"/>
<path d="M115.7 152.4h45.7v50.2l-2.3 2.3h-9.1l-4.6 4.6h-22.9l-4.5-4.6h-2.3zM130.4 159.3h-1v.9M131.3 159.3h.9M133.1 159.3h1M135 159.3h1M136.9 159.3h.9M138.7 159.3h1M140.6 159.3h.9M142.4 159.3h1M144.3 159.3h.9M146.2 159.3h.9M148 159.3h1"/>
<path d="M149.9 159.3h.9M151.7 159.3h1M153.6 159.3h1M161.4 159.3h4.6M106.5 175.9l1 1.6h-1.8zM106.5 177.5v2.3M108.8 166.1l1.2 1.7M108.8 166.1l-1.1 1.7M108.8 166.1v2.3M111.1 177.5h4.6M111.1 179.8h4.6M111.1 175.3h4.6"/>
<path d="M129.4 161.1v1M129.4 162.9v1M129.4 164.8v.9M129.4 166.6v1M129.4 168.5v.9M129.4 170.3v1M129.4 172.2v.9M129.4 174v1M129.4 175.9v.9M129.4 177.7v.9M129.4 179.6v.9M131.7 163.3v1"/>
<path d="M131.7 165.1v1M131.7 167v.9M131.7 168.7v1M131.7 170.6v.9M131.7 172.4v.9M131.7 174.2v.9M131.7 176v.9M131.7 177.8v.9M131.7 179.6v.9M132.6 161.5h-.9v.9M133.5 161.5h.9M135.3 161.5h1"/>
<path d="M137.2 161.5h.9M139 161.5h.9M140.8 161.5h1M142.7 161.5h.9M144.5 161.5h.9M146.3 161.5h.9M148.2 161.5h.9M150 161.5h.9M151.8 161.5h.9M153.6 161.5h1M161.4 177.5h4.6M161.4 166.1h4.6"/>
<path d="M161.4 161.5h4.6M161.4 179.8h4.6M161.4 175.3h4.6M161.4 173h4.6M161.4 170.7h4.6M161.4 168.4h4.6M161.4 163.8h4.6M175.1 166.1h2.3M177.4 164.4v3.4M100.3 186.7h3.4M102 184.4v2.3M111.1 186.7h4.6"/>
<path d="M111.1 198.1h4.6M111.1 195.8h4.6M111.1 193.5h4.6M111.1 191.3h4.6M111.1 184.4h4.6M111.1 182.1h4.6M129.4 181.4v1M129.4 183.3v.9M129.4 185.1v1M129.4 186.9v1M129.4 188.8v.9M129.4 190.6v1"/>
<path d="M129.4 192.5v.9M129.4 194.4v.9M129.4 196.2v.9M129.4 198v1M129.4 199.9v.9M131.7 181.4v.9M131.7 183.2v.9M131.7 185v.9M131.7 186.8v.9M131.7 188.6v.9M131.7 190.5v.8M131.7 192.2v1"/>
<path d="M131.7 194.1v.8M131.7 195.9v.9M131.7 197.7v.9M131.7 199.5v.9h-1M161.4 186.7h4.6M161.4 198.1h4.6M161.4 195.8h4.6M161.4 193.5h4.6M161.4 191.3h4.6M161.4 189h4.6M161.4 184.4h4.6M111.1 202.6h4.6"/>
<path d="M111.1 200.4h4.6M124.8 202.6h1M124.8 200.4h1.1M126.7 202.6h.9M126.8 200.4h1M128.7 200.4h1M129.4 201.7v.9h-.9M161.4 200.4h4.6M308.3 328.4h3.4M310 326.1v2.3"/>
</g>
<path d="M296.2 99.8h27.5v16h-27.5z" fill="none" stroke="#800000" stroke-width=".38"/>
<path d="M334.2 93.3a1.26 1.26 0 0 1 2 .2 1.26 1.26 0 0 1-.8 1.8 1.26 1.26 0 0 1-1.6-1.2h.3a1.03 1.03 0 0 1 1.5-.8 1.03 1.03 0 0 1 .2 1.7 1.03 1.03 0 0 1-1.7-.5v-.4h-.3z" fill-rule="evenodd" fill="#800000"/>
<path d="M334.2 93.3a1.26 1.26 0 0 1 2 .2 1.26 1.26 0 0 1-.8 1.8 1.26 1.26 0 0 1-1.6-1.2h.3a1.03 1.03 0 0 1 1.5-.8 1.03 1.03 0 0 1 .2 1.7 1.03 1.03 0 0 1-1.7-.5v-.4h-.3zM335.1 95.2v2.3" fill="none" stroke="#800000" stroke-width=".27"/>
<path d="M272.5 93.3a1.25 1.25 0 0 1 1.9 .1 1.25 1.25 0 0 1-.6 1.9 1.25 1.25 0 0 1-1.6-1.2h.2a1.02 1.02 0 0 1 1.4-1 1.02 1.02 0 0 1 .3 1.7 1.02 1.02 0 0 1-1.6-.3l-.1-.4h-.2z" fill-rule="evenodd" fill="#800000"/>
<g fill="none" stroke="#800000" stroke-width=".27">
<path d="M272.5 93.3a1.25 1.25 0 0 1 1.9 .1 1.25 1.25 0 0 1-.6 1.9 1.25 1.25 0 0 1-1.6-1.2h.2a1.02 1.02 0 0 1 1.4-1 1.02 1.02 0 0 1 .3 1.7 1.02 1.02 0 0 1-1.6-.3l-.1-.4h-.2zM273.4 95.2v2.3M271.6 109.4h3.6v.5h-3.6zM271.6 110.4h3.6v.4h-3.6zM273.4 106.7v2.7M273.4 110.8v2.7M278 111.3h2.2M280.2 110.4h4.6v1.7h-4.6zM284.8 111.3h2.3M333.3 114h3.6v.4h-3.6zM333.3 114.9h3.6v.5h-3.6zM335.1 111.3v2.7"/>
<path d="M335.1 115.4v2.7M307.7 125h2.3M310 124.2h4.5v1.6h-4.5zM314.5 125h2.3"/>
</g>
<path d="M271.6 109.6h3.6M271.6 110.6h3.6M333.3 114.2h3.6M333.3 115.1h3.6" fill="none" stroke="#800000" stroke-width=".42"/>
<path d="M296.2 252.9h-9.1v13.8" fill="none" stroke="#008000" stroke-width=".27"/>
<circle cx="287.1" cy="252.9" r=".46" fill="#008000"/>
<g fill="none" stroke="#008000" stroke-width=".27">
<path d="M296.2 202.6h-9.1v13.8"/>
<circle cx="287.1" cy="252.9" r=".46"/>
</g>
<circle cx="287.1" cy="202.6" r=".46" fill="#008000"/>
<g fill="none" stroke="#008000" stroke-width=".27">
<path d="M296.2 152.4h-9.1v13.7"/>
<circle cx="287.1" cy="202.6" r=".46"/>
</g>
<circle cx="287.1" cy="152.4" r=".46" fill="#008000"/>
<g fill="none" stroke="#008000" stroke-width=".27">
<path d="M106.5 179.8h4.6M108.8 179.8v6.9h2.3"/>
<circle cx="287.1" cy="152.4" r=".46"/>
</g>
<circle cx="108.8" cy="179.8" r=".46" fill="#008000"/>
<g fill="none" stroke="#008000" stroke-width=".27">
<path d="M316.8 152.4v18.3M310 170.7h77.7v45.7h20.6M346.5 168.4v4.6"/>
<circle cx="108.8" cy="179.8" r=".46"/>
</g>
<circle cx="316.8" cy="170.7" r=".46" fill="#008000"/>
<circle cx="316.8" cy="170.7" r=".46" fill="none" stroke="#008000" stroke-width=".27"/>
<circle cx="346.5" cy="170.7" r=".46" fill="#008000"/>
<g fill="none" stroke="#008000" stroke-width=".27">
<path d="M387.7 193.5h9.1"/>
<circle cx="346.5" cy="170.7" r=".46"/>
</g>
<circle cx="387.7" cy="193.5" r=".46" fill="#008000"/>
<g fill="none" stroke="#008000" stroke-width=".27">
<path d="M444.8 179.8h22.8M460.8 175.3v18.2"/>
<circle cx="387.7" cy="193.5" r=".46"/>
</g>
<circle cx="460.8" cy="179.8" r=".46" fill="#008000"/>
<g fill="none" stroke="#008000" stroke-width=".27">
<path d="M316.8 202.6v18.3M346.5 218.7v4.5M310 220.9h98.3"/>
<circle cx="460.8" cy="179.8" r=".46"/>
</g>
<circle cx="316.8" cy="220.9" r=".46" fill="#008000"/>
<circle cx="316.8" cy="220.9" r=".46" fill="none" stroke="#008000" stroke-width=".27"/>
<circle cx="346.5" cy="220.9" r=".46" fill="#008000"/>
<g fill="none" stroke="#008000" stroke-width=".27">
<path d="M378.5 214.1h-9.1v6.8"/>
<circle cx="346.5" cy="220.9" r=".46"/>
</g>
<circle cx="369.4" cy="220.9" r=".46" fill="#008000"/>
<g fill="none" stroke="#008000" stroke-width=".27">
<path d="M442.5 234.7h22.9M458.5 230.1v18.3"/>
<circle cx="369.4" cy="220.9" r=".46"/>
</g>
<circle cx="458.5" cy="234.7" r=".46" fill="#008000"/>
<g fill="none" stroke="#008000" stroke-width=".27">
<path d="M316.8 252.9v18.3M310 271.2h36.5M346.5 268.9v4.6"/>
<circle cx="458.5" cy="234.7" r=".46"/>
</g>
<circle cx="316.8" cy="271.2" r=".46" fill="#008000"/>
<circle cx="316.8" cy="271.2" r=".46" fill="none" stroke="#008000" stroke-width=".27"/>
<circle cx="346.5" cy="271.2" r=".46" fill="#008000"/>
<g fill="none" stroke="#008000" stroke-width=".27">
<path d="M390 234.7h11.4M408.3 225.5h-18.3v45.7h-43.5"/>
<circle cx="346.5" cy="271.2" r=".46"/>
</g>
<circle cx="390" cy="234.7" r=".46" fill="#008000"/>
<g fill="none" stroke="#008000" stroke-width=".27">
<path d="M442.5 287.2h22.9M458.5 282.7v18.2"/>
<circle cx="390" cy="234.7" r=".46"/>
</g>
<circle cx="458.5" cy="287.2" r=".46" fill="#008000"/>
<g fill="none" stroke="#008000" stroke-width=".27">
<path d="M273.4 97.5v9.2M273.4 104.4h18.3M218.6 125v4.5h2.2M399.1 136.4v2.3M346.5 154.7v4.6M346.5 204.9v4.6M346.5 252.9v6.9M316.8 310.1h-6.8v4.6"/>
<circle cx="458.5" cy="287.2" r=".46"/>
</g>
<circle cx="273.4" cy="104.4" r=".46" fill="#008000"/>
<g fill="none" stroke="#008000" stroke-width=".27">
<path d="M310 252.9v13.8M310 273.5h4.5v4.6h4.6M319.1 264.4h-4.6v4.5h-4.5M328.2 264.4h11.5M328.2 278.1h11.5"/>
<circle cx="273.4" cy="104.4" r=".46"/>
</g>
<circle cx="310" cy="252.9" r=".46" fill="#008000"/>
<g fill="none" stroke="#008000" stroke-width=".27">
<path d="M310 202.6v13.8M319.1 214.1h-4.6v4.6h-4.5M310 223.2h4.5v4.6h4.6M328.2 227.8h11.5M300.8 252.9h9.2"/>
<circle cx="310" cy="252.9" r=".46"/>
</g>
<circle cx="310" cy="202.6" r=".46" fill="#008000"/>
<g fill="none" stroke="#008000" stroke-width=".27">
<path d="M310 152.4v13.7M310 173h4.5v4.5h4.6M319.1 163.8h-4.6v4.6h-4.5M328.2 163.8h11.5M328.2 177.5h11.5M300.8 202.6h9.2"/>
<circle cx="310" cy="202.6" r=".46"/>
</g>
<circle cx="310" cy="152.4" r=".46" fill="#008000"/>
<g fill="none" stroke="#008000" stroke-width=".27">
<path d="M300.8 152.4h9.2M346.5 182.1v4.6h11.5v96h-11.5v27.4M346.5 232.4v2.3h11.5M326 310.1h29.7M330.5 310.1v4.6"/>
<circle cx="310" cy="152.4" r=".46"/>
</g>
<circle cx="358" cy="234.7" r=".46" fill="#008000"/>
<circle cx="358" cy="234.7" r=".46" fill="none" stroke="#008000" stroke-width=".27"/>
<circle cx="346.5" cy="310.1" r=".46" fill="#008000"/>
<circle cx="346.5" cy="310.1" r=".46" fill="none" stroke="#008000" stroke-width=".27"/>
<circle cx="330.5" cy="310.1" r=".46" fill="#008000"/>
<circle cx="330.5" cy="310.1" r=".46" fill="none" stroke="#008000" stroke-width=".27"/>
<circle cx="346.5" cy="282.7" r=".46" fill="#008000"/>
<g fill="none" stroke="#008000" stroke-width=".27">
<path d="M399.1 147.8v4.6M399.1 150.1h18.3M431.1 143.3h-13.7v11.4M104.3 191.3h6.8"/>
<circle cx="346.5" cy="282.7" r=".46"/>
</g>
<circle cx="399.1" cy="150.1" r=".46" fill="#008000"/>
<circle cx="399.1" cy="150.1" r=".46" fill="none" stroke="#008000" stroke-width=".27"/>
<circle cx="417.4" cy="150.1" r=".46" fill="#008000"/>
<g fill="none" stroke="#008000" stroke-width=".27">
<path d="M166 168.4h121.1M166 170.7h121.1M166 173h20.6v45.7h100.5M166 175.3h18.3v45.6h102.8M166 177.5h16v45.7h63.9v45.7h41.2M166 179.8h13.7v45.7h64v45.7h43.4M166 166.1h9.1M476.8 179.8h4.6M490.5 179.8h6.9M104.3 198.1h6.8M104.3 195.8h6.8M104.3 193.5h6.8"/>
<path d="M111.1 182.1h-9.1v2.3h9.1M444.8 189v4.5M104.3 200.4h6.8M328.2 214.1h11.5M474.5 234.7h4.6M488.2 234.7h6.9M442.5 243.8v4.6M442.5 296.4v4.5M474.5 287.2h4.6M488.2 287.2h6.9M310 321.5v4.6"/>
<circle cx="417.4" cy="150.1" r=".46"/>
</g>
<circle cx="102" cy="184.4" r=".46" fill="#008000"/>
<g fill="none" stroke="#008000" stroke-width=".27">
<path d="M273.4 113.5v9.2M278 111.3h-2.3v9.1h-2.3M220.8 134.1h-2.2v2.3M287.1 173h-2.3v13.7M399.1 161.5v2.3M417.4 161.5v2.3M444.8 202.6v2.3M460.8 200.4v4.5M287.1 223.2h-2.3v13.7M442.5 257.5v2.3M458.5 255.2v4.6M287.1 273.5h-2.3v13.7"/>
<path d="M442.5 310.1v2.3M458.5 307.8v4.6M330.5 323.8v2.3"/>
<circle cx="102" cy="184.4" r=".46"/>
</g>
<circle cx="273.4" cy="120.4" r=".46" fill="#008000"/>
<g fill="none" stroke="#008000" stroke-width=".27">
<path d="M287.1 111.3h4.6M289.4 111.3v13.7h18.3M335.1 118.1v2.3M108.8 168.4v9.1h2.3"/>
<circle cx="273.4" cy="120.4" r=".46"/>
</g>
<circle cx="289.4" cy="111.3" r=".46" fill="#008000"/>
<g fill="none" stroke="#008000" stroke-width=".27">
<path d="M335.1 97.5v13.8M328.2 109h2.3M328.2 106.7h2.3v18.3h-13.7"/>
<circle cx="289.4" cy="111.3" r=".46"/>
</g>
<circle cx="330.5" cy="109" r=".46" fill="#008000"/>
<g fill="none" stroke="#008000" stroke-width=".27">
<path d="M330.5 109h4.6"/>
<circle cx="330.5" cy="109" r=".46"/>
</g>
<circle cx="335.1" cy="109" r=".46" fill="#008000"/>
<circle cx="335.1" cy="109" r=".46" fill="none" stroke="#008000" stroke-width=".27"/>
<text font-size="6.4" fill="#800000" x="145.4" y="195.8" transform="rotate(-90 145.4 195.8)">ARDUINO</text>
<text font-size="4.8" fill="#800000" x="298.5" y="88.4">+12V REG</text>
<text font-size="3.6" x="6.4" y="412.7">2/24/2015 8:13:08 AM f=0.90 C:\repos\BLDC_ros_controller\schematic\bldcshield.sch (Sheet: 1/1)</text>
<text font-size="3.2" fill="#800000" x="138.6" y="185.1" transform="rotate(-90 138.6 185.1)">UNO R3</text>
<text font-size="2.6" fill="#808080" x="305.6" y="99.1">U3</text>
<g font-size="2.2" fill="#808080">
<text x="268" y="113.2">C25</text>
<text x="281.9" y="114.2">R33</text>
<text x="329.7" y="117.8">C24</text>
<text x="225.8" y="130.3">X1-1</text>
<text x="311.6" y="127.9">R32</text>
<text x="225.8" y="134.9">X1-2</text>
<text x="419.6" y="143.3">LOW_VOLTAGE</text>
<text x="293.4" y="149.9">D1</text>
<text x="397.8" y="146.7" transform="rotate(-90 397.8 146.7)">R1</text>
<text x="294" y="159.3">IC1</text>
<text x="316.5" y="156.6" transform="rotate(-90 316.5 156.6)">C1</text>
<text x="351.1" y="161.5">Q1</text>
<text x="397.8" y="160.4" transform="rotate(-90 397.8 160.4)">R2</text>
<text x="413.2" y="161.2">C2</text>
<text x="324.3" y="166.8">R3</text>
<text x="250.5" y="168.4">HI_1</text>
<text x="250.5" y="170.7">LO_1</text>
<text x="460.8" y="173">BLDC1</text>
<text x="351.1" y="175.3">Q2</text>
<text x="495.1" y="175.3">EMF1</text>
<text x="324.3" y="180.5">R6</text>
<text x="472.8" y="182.8">R7</text>
<text x="486.5" y="182.8">R8</text>
<text x="92.8" y="191.3">CURRENT</text>
<text x="394.5" y="191.3">BLDC1</text>
<text x="443.4" y="187.8" transform="rotate(-90 443.4 187.8)">R9</text>
<text x="92.8" y="195.8">EMF2</text>
<text x="92.8" y="193.5">EMF3</text>
<text x="92.8" y="200.4">LOW_VOLTAGE</text>
<text x="92.8" y="198.1">EMF1</text>
<text x="293.4" y="200.2">D2</text>
<text x="443.4" y="201.5" transform="rotate(-90 443.4 201.5)">R10</text>
<text x="456.6" y="200.1">C3</text>
<text x="294" y="209.5">IC2</text>
<text x="316.5" y="206.9" transform="rotate(-90 316.5 206.9)">C4</text>
<text x="351.1" y="211.8">Q4</text>
<text x="374" y="211.8">BLDC2</text>
<text x="250.5" y="218.7">HI_2</text>
<text x="250.5" y="220.9">LO_2</text>
<text x="323.2" y="217">R11</text>
<text x="413.3" y="217.2">X2-1</text>
<text x="413.3" y="221.7">X2-2</text>
<text x="351.1" y="225.5">Q5</text>
<text x="413.3" y="226.3">X2-3</text>
<text x="458.5" y="227.8">BLDC2</text>
<text x="323" y="230.8">R14</text>
<text x="396.8" y="232.4">BLDC3</text>
<text x="492.8" y="230.1">EMF2</text>
<text x="469.3" y="237.6">R15</text>
<text x="483" y="237.6">R16</text>
<text x="441.1" y="242.7" transform="rotate(-90 441.1 242.7)">R17</text>
<text x="293.4" y="250.4">D3</text>
<text x="316.5" y="257.2" transform="rotate(-90 316.5 257.2)">C5</text>
<text x="441.1" y="256.4" transform="rotate(-90 441.1 256.4)">R18</text>
<text x="454.3" y="254.9">C6</text>
<text x="294" y="259.8">IC3</text>
<text x="351.1" y="262.1">Q6</text>
<text x="248.2" y="268.9">HI_3</text>
<text x="323" y="267.3">R19</text>
<text x="248.2" y="271.2">LO_3</text>
<text x="351.1" y="275.8">Q7</text>
<text x="323" y="281.1">R22</text>
<text x="458.5" y="278.1">BLDC3</text>
<text x="495.1" y="282.7">EMF3</text>
<text x="469.3" y="290.2">R23</text>
<text x="483" y="290.2">R24</text>
<text x="441.1" y="295.2" transform="rotate(-90 441.1 295.2)">R25</text>
<text x="318" y="308.7">R27</text>
<text x="348.8" y="310.1">CURRENT</text>
<text x="441.1" y="308.9" transform="rotate(-90 441.1 308.9)">R26</text>
<text x="454.3" y="307.5">C7</text>
<text x="305.8" y="321.2">C8</text>
<text x="329.2" y="322.7" transform="rotate(-90 329.2 322.7)">R28</text>
</g>
<g font-size="1.9" fill="#808080">
<text x="293.1" y="104.1">3</text>
<text x="298.4" y="105.1">INPUT</text>
<text x="311.6" y="107.4">OUTPUT_2</text>
<text x="325.8" y="106.4">2</text>
<text x="293.1" y="111">1</text>
<text x="298.4" y="111.9">ADJUST</text>
<text x="313.7" y="109.6">OUTPUT</text>
<text x="325.8" y="108.7">4</text>
<text x="155.6" y="159.9">SCL</text>
<text x="154.3" y="164.5">AREF</text>
<text x="155.1" y="166.8">GND</text>
<text x="155.4" y="162.2">SDA</text>
<text x="288.5" y="165.8">1</text>
<text x="293.8" y="166.8">VCC</text>
<text x="300.7" y="166.8">VB</text>
<text x="307.5" y="165.8">8</text>
<text x="155.8" y="171.3">D12</text>
<text x="155.8" y="169.1">D13</text>
<text x="155.9" y="173.6">D11</text>
<text x="288.5" y="168.1">2</text>
<text x="288.5" y="170.3">3</text>
<text x="288.5" y="172.6">4</text>
<text x="293.8" y="169.1">HIN</text>
<text x="293.8" y="171.4">LIN</text>
<text x="293.8" y="173.7">COM</text>
<text x="300.4" y="169.1">HO</text>
<text x="300.7" y="173.6">LO</text>
<text x="300.7" y="171.3">VS</text>
<text x="307.5" y="172.6">5</text>
<text x="307.5" y="170.3">6</text>
<text x="307.5" y="168.1">7</text>
<text x="117.8" y="178.2">3V</text>
<text x="117.8" y="175.9">/RESET</text>
<text x="155.8" y="175.9">D10</text>
<text x="156.9" y="178.2">D9</text>
<text x="117.8" y="185.1">GND1</text>
<text x="117.8" y="182.8">GND2</text>
<text x="117.8" y="180.5">5V</text>
<text x="156.9" y="185">D7</text>
<text x="156.9" y="180.5">D8</text>
<text x="117.8" y="191.9">A0</text>
<text x="117.8" y="187.4">VIN</text>
<text x="156.9" y="191.9">D4</text>
<text x="156.9" y="189.6">D5</text>
<text x="156.9" y="187.3">D6</text>
<text x="117.8" y="196.5">A2</text>
<text x="117.8" y="194.2">A1</text>
<text x="156.9" y="196.5">D2</text>
<text x="156.9" y="194.2">D3</text>
<text x="117.8" y="203.4">A5/SCL</text>
<text x="117.8" y="201.1">A4/SDA</text>
<text x="117.8" y="198.8">A3</text>
<text x="156.9" y="201">D0</text>
<text x="156.9" y="198.8">D1</text>
<text x="288.5" y="216.1">1</text>
<text x="288.5" y="218.4">2</text>
<text x="288.5" y="220.6">3</text>
<text x="293.8" y="217.1">VCC</text>
<text x="293.8" y="219.4">HIN</text>
<text x="293.8" y="221.7">LIN</text>
<text x="300.4" y="219.3">HO</text>
<text x="300.7" y="221.6">VS</text>
<text x="300.7" y="217">VB</text>
<text x="307.5" y="220.6">6</text>
<text x="307.5" y="218.4">7</text>
<text x="307.5" y="216.1">8</text>
<text x="288.5" y="222.9">4</text>
<text x="293.8" y="223.9">COM</text>
<text x="300.7" y="223.9">LO</text>
<text x="307.5" y="222.9">5</text>
<text x="288.5" y="266.4">1</text>
<text x="288.5" y="268.6">2</text>
<text x="293.8" y="267.3">VCC</text>
<text x="293.8" y="269.6">HIN</text>
<text x="300.4" y="269.6">HO</text>
<text x="300.7" y="267.3">VB</text>
<text x="307.5" y="268.6">7</text>
<text x="307.5" y="266.4">8</text>
<text x="288.5" y="270.9">3</text>
<text x="288.5" y="273.2">4</text>
<text x="293.8" y="271.9">LIN</text>
<text x="293.8" y="274.2">COM</text>
<text x="300.7" y="274.2">LO</text>
<text x="300.7" y="271.9">VS</text>
<text x="307.5" y="273.2">5</text>
<text x="307.5" y="270.9">6</text>
</g>
</svg>
